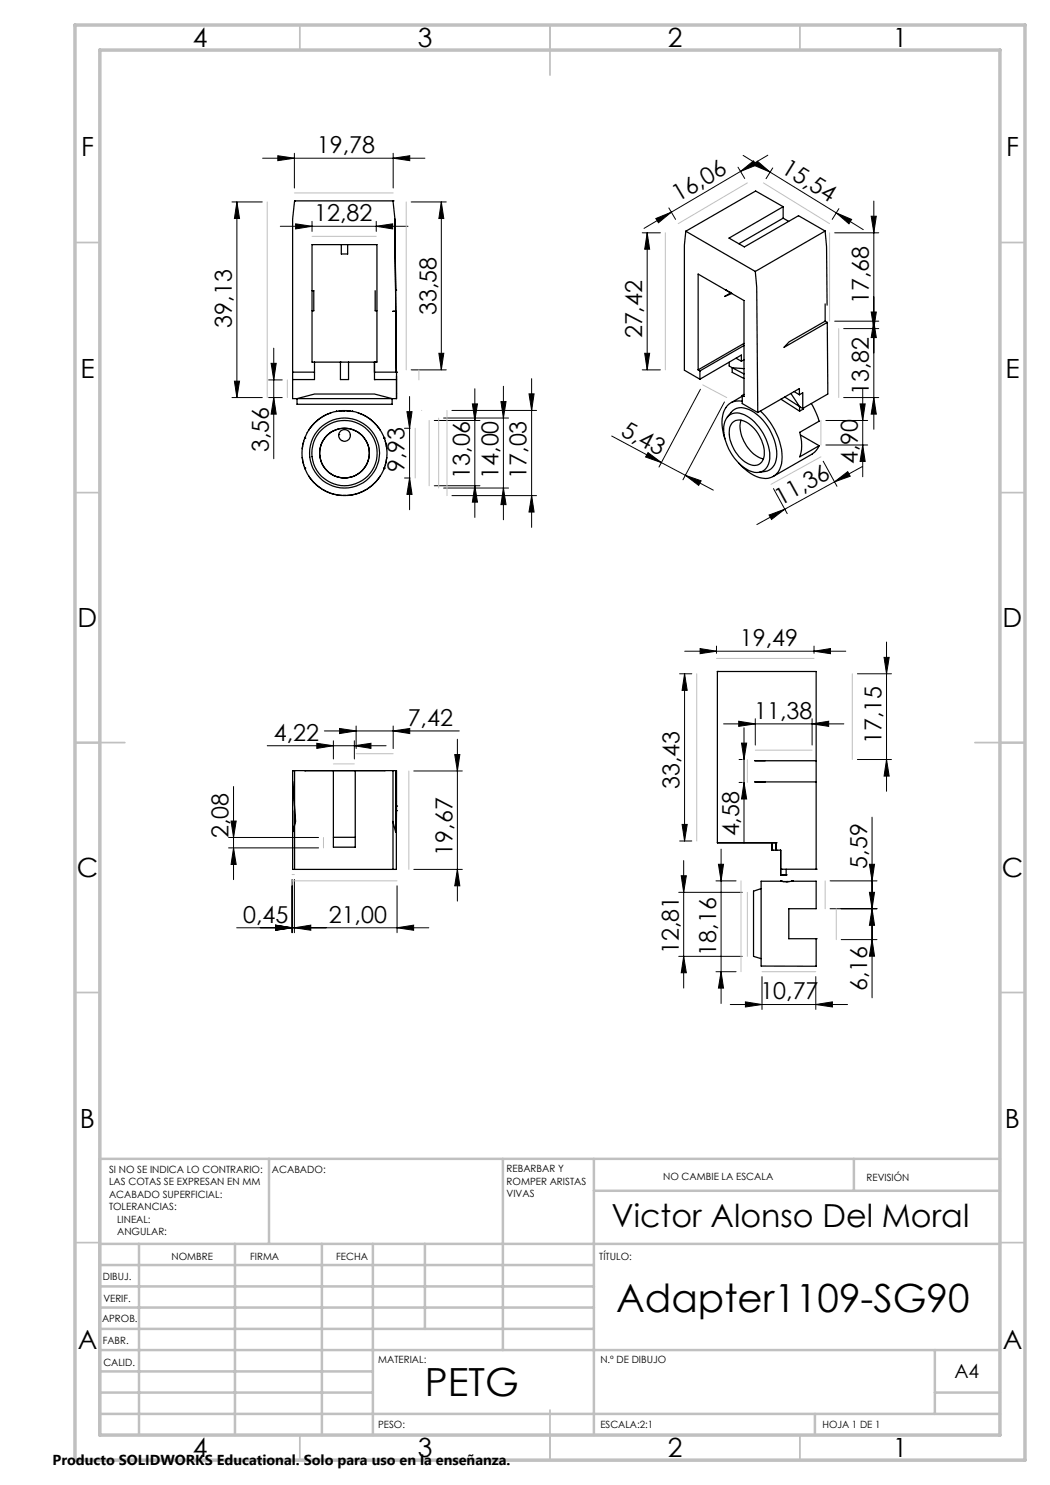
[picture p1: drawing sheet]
<svg xmlns="http://www.w3.org/2000/svg" width="210mm" height="297mm" viewBox="0 0 210 297" stroke-linecap="round" stroke-linejoin="round" font-family="sans-serif">
<g fill="none" stroke="#000" stroke-width=".25">
<path d="M58.9 40.2l-.4 3.6v30.6M58.9 40.2h19.7M58.9 40.2h.1M62.4 58.1h.4v4.1h-.4M62.4 48.9h13v23.5h-13zM68.3 48.9v1.9h1.2v-1.9M75 58.1v4.1h.4M78.6 40.2l.4 3.6 .3 30.6M78.6 40.2h.1M79.1 58l-.1-14.2 .3 30.6M79.1 58h.1M137.2 46.2l-.3 2.8v25l3.1 1.8"/>
<path d="M137.2 46.2l13.9 8.1M145.1 58l.9 .5M145.1 58h.1M146 58.5h.1M146.2 58.6l-1.3 .7 1.5-.6M151.1 54.3l.2 3.1 .3 25.1M156.6 41.3v2.3M156.6 41.3l-5.5-3.1-13.9 8M156.6 41.3l-10.8 6.3 3.1 1.8 10.8-6.3 5.3 3.1M156.6 43.6l-8.8 5.2M156.6 43.6l1.1 .7M165 46.2l.3 3.2 .1 11.6"/>
<path d="M165 46.2l-13.9 8.1M58.5 74.4h4.4M58.5 74.4v5.3h.9M59.4 79.7l3.5-.9h12l3.5 .9M59.4 79.7h19M59.4 79.7v1.2h19v-1.2M62.9 72.4v3.5h-4.4M68.1 72.4h.1M68.1 72.4v3.5h1.6v-3.5M74.9 72.4h.1M74.9 75.9h.1M74.9 72.4v3.5"/>
<path d="M74.9 74.4h4.4M74.9 75.9h4.4M78.4 79.7h.9M78.6 62.3h.6zM79.2 62.3l.1 12M79.3 75.2v4.5M79.3 74.4h.1M79.3 74.4v5.3M139.6 74v-19.2l9.2 5.3v19.2l-.4-.2M139.6 74l.4 .2M140 74.2v1.6M145.8 72.5v.7l.6 .4"/>
<path d="M146.4 73.6l2.4 .1M146.4 73.6l2.4 1.2M146.4 73.6v.9l2.4 1.2M147.2 71.6l1.1 .6M148.3 72.2v-1.2l-8.3 4.8M148.4 79.2l-2.1 1.3M148.4 79.1v1.6l3.2 1.8M148.8 68.7l-9.2 5.3M148.8 69.1l-8.8 5.1M148.8 78.9l-.4 .2M148.8 72l-.5 .2M156.2 79.8l3.7 2.4"/>
<path d="M157 79.4l2.9 1.9M158.2 78.7l1.7 2.6M158.8 78.3l1.1 .6M159.9 78.9v-1.2l-8.3 4.8M159.9 78.9l.6-.3v3.1M165 64.2l-7.2 4.2-1 1.1 8.7-5M165 60.8v3.4M165 64.2l.5 .3M165.5 64.5l.1 14.3-5.1 2.9M60.4 91.5l.1 .6M60.5 89.1l-.1 .6M60.6 92.4l.1 .6"/>
<path d="M60.7 88.2l-.1 .6M60.9 93.4l.1 .2M60.9 93.6l.1 .1M61 93.6h.1M61 87.6h.1M61 93.6v.2M61 87.6l-.1 .2M61 87.5l-.1 .2M61 87.5v.1M61.8 95.2l.1 .2M61.9 85.8l-.1 .2M62 95.6l.4 .5"/>
<path d="M62.4 85.2l-.4 .5M62.5 96.2l.5 .5M63 84.5l-.5 .5M63.1 96.8l.5 .5M63.6 84l-.5 .4M63.8 97.4l.5 .4M64.3 83.5l-.5 .3M64.5 97.9l.6 .3M65.1 83l-.6 .4M65.3 98.3l.6 .2M65.9 82.7l-.6 .2M66 98.6l.7 .2"/>
<path d="M66.1 82.6h-.1M66.9 98.9l.6 .1M67.4 82.3h-.1M67.7 99l.7 .1M67.7 86.9h.1M67.9 82.2h.1M68 82.2h-.1M68 82.2h.1M68.1 82.2h.1M68.1 82.2h-.2h.3M68.3 82.1l-.2 .1M68.4 82.1l-.3 .1"/>
<path d="M68.5 82.1h.1M68.5 82.1l1.1 .1M68.6 99.1h.6M68.7 82.1h.1M68.7 82.1h.3M69.5 82.1l.2 .1M69.6 82.2h.3h-.2M69.6 82.2h.1M69.7 82.2h.1M69.8 82.2h.1M69.9 82.2h.1M70.1 87h.1"/>
<path d="M70.1 99l-.7 .1M70.4 82.3h.1M70.9 98.9l-.6 .1M71.6 82.6h.2M71.8 98.6l-.7 .2M71.9 82.7l.6 .2M72.5 98.3l-.6 .2M72.7 83l.6 .4M73.3 97.9l-.6 .3M73.5 83.5l.5 .3M74 97.4l-.5 .4M74.2 84l.5 .4"/>
<path d="M74.7 96.8l-.5 .5M74.8 84.5l.5 .5M75.3 96.2l-.5 .5M75.4 85.2l.4 .5M75.8 95.6l-.4 .5M75.9 85.8l.2 .2M76.1 95.2l-.2 .2M76.8 87.5l.1 .1M76.8 87.5l.1 .2M76.9 93.6l-.1 .1M76.9 87.6h.1M76.9 93.6h.1"/>
<path d="M76.9 93.6l-.1 .2M76.9 87.6v.2M76.9 93.4v.2M77 88.2l.2 .6M77.2 92.4l-.2 .6M77.3 89.1l.1 .6M77.4 91.5l-.1 .6M145.5 83.4a3.2 3.2 0 0 1 2.8-1.9 8.4 8.4 0 0 1 6 5.1 7.4 7.4 0 0 1 .6 6.4 3.1 3.1 0 0 1-3.1 1.5M145.7 83.1a3.2 3.2 0 0 1 4.2 .4 10.1 10.1 0 0 1 4.1 8.3 2.69 2.69 0 0 1-4.1 2.4 10 10 0 0 1-5.2-8.9l.3-1zM146.4 84.7a2.36 2.36 0 0 1 3.4 0 7.2 7.2 0 0 1 2.9 7.1 2.04 2.04 0 0 1-3.3 .8 7.3 7.3 0 0 1-3.4-7.3zM148.2 84a6.9 6.9 0 0 0 2.5 6.8l1.2 .7 .8 .3M148.4 80.3a3.2 3.2 0 0 0-3.9 2.8l-.1 2.1 .6 2.6"/>
<path d="M152.1 82.2a13.3 13.3 0 0 1 4.3 9.9 3.4 3.4 0 0 1-5.1 3.2l-1.8-1-1.8-1.7M159.9 81.3v.9M159.9 81.3l.6 .4M160.1 87l3.7 2.1M160.7 81.6v.2l-.8 .4M162.3 80.7l1 2 .5 1.5-3.9 2.3a7.9 7.9 0 0 1 0 4.9l3.9-2.3M163.8 89.1l-.5 1-.8 .7-7.8 4.5M143.5 134.3v34.3M143.5 134.3h19.7v17.8M143.5 134.3h.1M58.5 154.1v12.3l.6-2.1-.6-8.1M58.5 154.1h.4"/>
<path d="M58.5 154.1h.1M58.9 154.1v19.8M58.9 154.1h19.7M61 154.1h.1M61 154.1h15.9M66.7 154.1v15.3h4.3v-15.3M76.9 154.1h.1M78.6 154.1h.5M78.6 154.1v19.8M79.1 154.1h.2v8M79.1 154.1v12.3l-.5-2.1M79.2 154.1v12.3l-.1-.1"/>
<path d="M153.1 152.1h-2.1h12.2M153.1 156.4h-2.1h12.2M163.2 156.4v17.4M163.2 152.1v4.3M58.5 162.1v11.8h.4M58.9 173.9h19.7M66.7 167.5h4.3M79.3 162.1v11.8h-.7M79.3 161.2h.1M79.3 162.1h.1M143.5 168.6h11.7M152.2 177.7l-1.5 .5v13.1l1.5 .4"/>
<path d="M154.4 170h.1M154.4 170h1.7v5h1.1M154.4 168.6v1.4M155.2 170h.1M155.2 168.6h.1M155.2 168.6v1.4M156.1 176.2h-3.9v17h11v-5.5M156.1 176.2l1.3 .1M156.1 176.2h.1M156.1 173.8h7.1M156.1 173.8h.1M156.2 176.2h.1"/>
<path d="M156.3 176.3h.8M156.7 175h.5M157.2 175h.1M157.2 173.8v1.2M157.4 176.3h.4M158.2 176.3h.1M158.3 176.2h.1M158.4 176.2h.1M158.5 176.2h4.7v5.5h-5.4v6h5.4M158.5 176.2l-1.3 .1h.2M163.2 173.8h.1M163.2 187.7h.1"/>
<circle cx="68.9" cy="90.6" r="5"/>
<circle cx="68.9" cy="90.6" r="6.5"/>
<circle cx="68.9" cy="90.6" r="8.5"/>
<circle cx="68.9" cy="87.1" r="1.16"/>
<circle cx="68.9" cy="90.6" r="7"/>
</g>
<g fill="none" stroke="#000" stroke-width=".2">
<path d="M52.5 31.6h32.5M55.6 31.1l3.3 .5-3.3 .5zM58.9 30.7v6.9M78.6 31.6l3.4-.5v1zM78.6 30.7v6.9M147.6 33.4l1.3 2.3M148.1 34.3l2.6-2.1 .5 .9zM148.1 34.3l-13.8 8.1M148.6 31.1l5.4 3.3M151.5 32.2l2.5 2.2-3-1.3zM153.6 31l-5.5 3.3M154 34.4l13.3 8.2"/>
<path d="M154.6 33.6l-1.4 2.1M46.4 40.4h6.1M47.4 40.4l.5 3.3h-1zM47.4 40.4v39.1M56.1 45.3h25.5M59.1 44.8l3.3 .5-3.3 .5zM62.4 44.3v2M75.2 45.3l3.3-.5v1zM75.2 44.3v2M82.2 40.4h7.1M88.3 40.4l.5 3.3h-1zM88.3 40.4v33.6"/>
<path d="M128.4 46.6h3.7M129.4 46.6l.5 3.2h-1zM129.4 46.6v27.4M131.2 43.7l3.1-1.3-2.6 2.2zM133.8 41.6l1.3 2.3M134.3 42.4l-5.5 3.3M166.9 46.6h8.9M167.3 42.6l3 1.3-.5 .9zM167.3 42.6l5.3 3.3M167.8 41.7l-1.4 2.2M174.2 43.2h1.1l-.5 3.4zM174.8 40.2v45.7"/>
<path d="M46.4 79.5h6.1M46.9 76.2h1l-.5 3.3zM53.7 79.5h2.7M53.7 76h2.7M54.2 72.7h1l-.4 3.3zM54.8 79.5l.4 3.3h-1zM54.8 69.6v22.2M81.9 79.3v22.6M82.2 74h7.1M87.8 70.7h1l-.5 3.3zM95 77.7v25.8M100.7 77.3v26.7"/>
<path d="M105.8 78.8h1l-.5 3.3zM106.3 75.7v29.8M128.4 74h3.7M128.9 70.7h1l-.5 3.3zM140.1 77.9l-8.3 15.5M166.9 64.2h8.9M168.7 79.5h7.1M168.7 65.7h7.1M172.5 77.7v17.7M174.2 62.4h1.1l-.5 3.3zM174.8 64.2l.5 3.3h-1.1zM174.8 79.5l.5 3.3h-1.1z"/>
<path d="M80.9 85.7h1.1M80.9 95.6h1.1M81.4 82.3h1l-.5 3.4zM81.9 95.6l.5 3.3h-1zM86.9 84.1h9.1M86.9 97.2h9.1M88.7 83.6h13M88.7 97.6h13M90.4 82.1h16.9M90.4 99.1h16.9M94.5 80.8h1l-.5 3.3zM95 97.2l.5 3.2h-1z"/>
<path d="M100.2 80.3h1l-.5 3.3zM100.7 97.6l.5 3.3h-1zM106.3 99.1l.5 3.3h-1zM122.3 87.2l10 5.3M129.6 90.5l2.7 2-3.2-1.1zM132.3 92.5l10.4 5.5M137.1 95.1l3.1 1.1-.5 .9zM144.9 80.4l-8.3 15.6M154.7 97.7l2.7 5M164.6 92.2l2.8 5.1M165.2 84.1h8.3M165.2 89h8.3"/>
<path d="M166.9 96.4l2.6-2.1 .5 .9zM172 80.8h1l-.5 3.3zM172.5 93.3l-21.1 11.6M172.5 89l.5 3.3h-1zM153.8 103l3.2-1.2-2.7 2.1zM135.9 134.8h2.5M136.9 134.8l.5 3.3h-1zM136.9 134.8v33.4M136.9 130.2h32.3M140 129.7l3.3 .5-3.3 .5zM143.3 129.2v1.5M162.8 130.2l3.3-.5v1z"/>
<path d="M162.8 129.2v1.5M171.5 134.8h6.8M176.8 131.5h1l-.5 3.3zM177.3 128.4v29.9M46.7 157.3v18.6M53.4 149.2h23.8M63.4 148.7l3.3 .5-3.3 .5zM64.9 146.2h27M66.7 148.2v3.6M67.9 145.7l3.3 .5-3.3 .5zM70.9 149.2l3.3-.5v1zM70.9 148.2v3.6"/>
<path d="M71.2 145.2v4.5M78.6 146.2l3.4-.5v1zM78.6 145.2v4.5M82.8 154.2h9.7M90.9 150.9h1.1l-.5 3.3zM91.5 147.8v32.4M144.7 144.8h24.1M147.7 144.2l3.4 .6-3.4 .5zM147.8 151.9h.6M147.8 156.5h.6M148.3 148.6h1l-.5 3.3zM148.8 156.5l.5 3.3h-1z"/>
<path d="M148.8 145.6v23M151.1 143.8v5.2M162.4 144.8l3.3-.6v1.1zM162.4 143.8v5.2M171.5 151.9h6.8M177.3 151.9l.5 3.3h-1zM45.7 167.5h18M45.7 169.6h18M46.2 164.2h1l-.5 3.3zM46.7 169.6l.5 3.3h-1zM58.4 175.9v10.6M58.9 175.9v10.6"/>
<path d="M79.4 177.2v9.3M82.8 173.9h9.7M91.5 173.9l.5 3.3h-1.1zM135.7 178.5h12.7M135.9 168.2h2.5M136.2 175.2h1.1l-.6 3.3zM136.4 164.9h1l-.5 3.3zM136.7 172.1v25.5M143.2 176.2h4M143.7 172.9h1l-.5 3.3zM144.2 169.8v30.9M166 176.2h9.4"/>
<path d="M173.9 178.5h1l-.5 3.2zM173.9 172.9h1l-.5 3.3zM174.4 163.4v36.2M47.3 185.6h38.5M55.1 185l3.3 .6-3.3 .5zM58.9 185.6l3.3-.6v1.1zM79.4 185.6l3.3-.6v1.1zM135.7 191.3h12.7M136.7 191.3l.6 3.3h-1.1zM143.2 194.3h4M144.2 194.3l.5 3.3h-1zM152.4 195.3v6.6"/>
<path d="M163.2 195.3v6.6M166 181.7h9.4M168.2 187.9h7.2M174.4 187.9l.5 3.3h-1zM174.4 181.7l.5 3.4h-1zM146 200.9h23.5M149.1 200.4l3.3 .5-3.3 .5zM163.2 200.9l3.3-.5v1z"/>
</g>
<g fill="none" stroke="#c0c0c0" stroke-width=".2">
<path d="M58.9 38.6h19.7M149.5 36.6l-13.9 8.1M152.7 36.6l13.2 8.1M53.4 40.4v39.1M62.4 47.3h12.8M81.2 40.4v33.6M133.1 46.6v27.4M165.9 46.6v17.6M57.5 76v3.5M83.8 74v2M140.5 77l4.8 2.5M167.7 65.7v13.8"/>
<path d="M83 85.7v9.9M84.3 82.1h.1M85.8 84.1v13.1M87.7 83.6v14M89.4 82.1v17M164.2 84.1v4.9M164.2 91.4l-10 5.5M139.3 134.8v33.4M143.3 131.7h19.5M170.5 134.8v17.1M66.7 152.8h4.2M71.2 150.7h7.4"/>
<path d="M81.8 154.2v19.7M149.5 151.9v4.6M151.1 150h11.3M58.4 174.9h.5M58.4 176.2h21M64.7 167.5v2.1M148.2 176.2v18.1M149.5 178.5v12.8M165 176.2v5.5M152.4 194.3h10.8M167.3 181.7v6.2"/>
</g>
<g fill="none" stroke="#c0c0c0" stroke-width=".35">
<path d="M60 5v5M110 5v10M160 5v5M15 48.5h5M200 48.5h5M15 98.5h5M200 98.5h5M15 148.5h10M195 148.5h10M15 198.5h5M200 198.5h5M15 248.5h5"/>
<path d="M200 248.5h5M60 287v5M110 282v10M160 287v5"/>
</g>
<g fill="none" stroke="#c0c0c0" stroke-width=".5">
<path d="M53.8 231.8v17M100.6 231.8v38.2M118.8 231.8v55.2M118.8 238.2h81.2M170.8 231.8v6.4M200 231.8h-180v55.2M20 248.8h180M20 257.3h98.8M20 253h98.8M27.8 248.8v38.2M47 248.8v38.2M64.4 248.8v38.2"/>
<path d="M74.6 248.8v38.2M85 248.8v17M20 265.8h98.8M20 261.5h98.8M20 278.5h54.6M20 274.3h54.6M20 270h180M187 278.5h13M187 270v12.8M20 282.8h180M163 282.8v4.2"/>
</g>
<path d="M15 5h190v287h-190zM20 10h180v277h-180z" fill="none" stroke="#c0c0c0" stroke-width=".7"/>
<g fill="#000">
<path d="M55.6 31.1l3.3 .5-3.3 .5zM78.6 31.6l3.4-.5v1zM59.1 44.8l3.3 .5-3.3 .5zM75.2 45.3l3.3-.5v1zM55.1 185l3.3 .6-3.3 .5zM58.9 185.6l3.3-.6v1.1zM55.1 185l3.3 .6-3.3 .5zM79.4 185.6l3.3-.6v1.1zM63.4 148.7l3.3 .5-3.3 .5zM70.9 149.2l3.3-.5v1zM67.9 145.7l3.3 .5-3.3 .5zM78.6 146.2l3.4-.5v1zM149.1 200.4l3.3 .5-3.3 .5zM163.2 200.9l3.3-.5v1zM147.7 144.2l3.4 .6-3.4 .5zM162.4 144.8l3.3-.6v1.1zM140 129.7l3.3 .5-3.3 .5zM162.8 130.2l3.3-.5v1z"/>
<path d="M151.5 32.2l2.5 2.2-3-1.3zM167.3 42.6l3 1.3-.5 .9z"/>
<path d="M131.2 43.7l3.1-1.3-2.6 2.2zM148.1 34.3l2.6-2.1 .5 .9z"/>
<path d="M54.2 72.7h1l-.4 3.3zM54.8 79.5l.4 3.3h-1z"/>
<path d="M174.8 64.2l.5 3.3h-1.1zM174.2 43.2h1.1l-.5 3.4zM174.8 79.5l.5 3.3h-1.1zM174.2 62.4h1.1l-.5 3.3zM177.3 151.9l.5 3.3h-1zM176.8 131.5h1l-.5 3.3z"/>
<path d="M81.4 82.3h1l-.5 3.4zM81.9 95.6l.5 3.3h-1z"/>
<path d="M94.5 80.8h1l-.5 3.3zM95 97.2l.5 3.2h-1zM100.2 80.3h1l-.5 3.3zM100.7 97.6l.5 3.3h-1zM105.8 78.8h1l-.5 3.3zM106.3 99.1l.5 3.3h-1zM88.3 40.4l.5 3.3h-1zM87.8 70.7h1l-.5 3.3zM47.4 40.4l.5 3.3h-1zM46.9 76.2h1l-.5 3.3zM129.4 46.6l.5 3.2h-1zM128.9 70.7h1l-.5 3.3zM172 80.8h1l-.5 3.3zM172.5 89l.5 3.3h-1zM90.9 150.9h1.1l-.5 3.3zM91.5 173.9l.5 3.3h-1.1zM46.2 164.2h1l-.5 3.3zM46.7 169.6l.5 3.3h-1zM136.2 175.2h1.1l-.6 3.3zM136.7 191.3l.6 3.3h-1.1zM143.7 172.9h1l-.5 3.3zM144.2 194.3l.5 3.3h-1zM173.9 178.5h1l-.5 3.2zM174.4 187.9l.5 3.3h-1zM173.9 172.9h1l-.5 3.3zM174.4 181.7l.5 3.4h-1zM148.3 148.6h1l-.5 3.3zM148.8 156.5l.5 3.3h-1zM136.9 134.8l.5 3.3h-1zM136.4 164.9h1l-.5 3.3z"/>
<path d="M129.6 90.5l2.7 2-3.2-1.1zM137.1 95.1l3.1 1.1-.5 .9z"/>
<path d="M153.8 103l3.2-1.2-2.7 2.1zM166.9 96.4l2.6-2.1 .5 .9z"/>
</g>
<g font-size="7.8">
<text x="123.2" y="262.4">Adapter1109-SG90</text>
<text x="85" y="279.1">PETG</text>
</g>
<text font-size="6.3" x="122.3" y="245.3">Victor Alonso Del Moral</text>
<g font-size="5.3">
<text x="38.5" y="9.5">4</text>
<text x="83.5" y="9.5">3</text>
<text x="133.5" y="9.5">2</text>
<text x="178.5" y="9.5">1</text>
<text x="16.2" y="31.2">F</text>
<text x="201.2" y="31.2">F</text>
<text x="16.1" y="75.5">E</text>
<text x="201.1" y="75.5">E</text>
<text x="15.5" y="125.5">D</text>
<text x="200.5" y="125.5">D</text>
<text x="15.4" y="175.5">C</text>
<text x="200.4" y="175.5">C</text>
<text x="16" y="225.5">B</text>
<text x="201" y="225.5">B</text>
<text x="15.5" y="269.7">A</text>
<text x="200.5" y="269.7">A</text>
<text x="38.5" y="291.5">4</text>
<text x="83.5" y="291.5">3</text>
<text x="133.5" y="291.5">2</text>
<text x="178.5" y="291.5">1</text>
</g>
<g font-size="4.7">
<text x="63.4" y="30.6">19,78</text>
<text x="156.1" y="34.5" transform="rotate(32 156.1 34.5)">15,54</text>
<text x="135.7" y="40.5" transform="rotate(-31 135.7 40.5)">16,06</text>
<text x="62.8" y="44.2">12,82</text>
<text x="46.4" y="65.5" transform="rotate(-90 46.4 65.5)">39,13</text>
<text x="87.3" y="63" transform="rotate(-90 87.3 63)">33,58</text>
<text x="173.8" y="60.9" transform="rotate(-90 173.8 60.9)">17,68</text>
<text x="128.4" y="67.7" transform="rotate(-90 128.4 67.7)">27,42</text>
<text x="173.8" y="79" transform="rotate(-90 173.8 79)">13,82</text>
<text x="124" y="86.9" transform="rotate(28 124 86.9)">5,43</text>
<text x="53.7" y="90.5" transform="rotate(-90 53.7 90.5)">3,56</text>
<text x="80.9" y="94.5" transform="rotate(-90 80.9 94.5)">9,93</text>
<text x="94" y="95.8" transform="rotate(-90 94 95.8)">13,06</text>
<text x="99.7" y="95.8" transform="rotate(-90 99.7 95.8)">14,00</text>
<text x="105.3" y="95.8" transform="rotate(-90 105.3 95.8)">17,03</text>
<text x="171.5" y="92.8" transform="rotate(-90 171.5 92.8)">4,90</text>
<text x="156.1" y="101.1" transform="rotate(-29 156.1 101.1)">11,36</text>
<text x="148" y="129.2">19,49</text>
<text x="150.9" y="143.7">11,38</text>
<text x="54.8" y="148.1">4,22</text>
<text x="81.5" y="145.2">7,42</text>
<text x="176.3" y="148.8" transform="rotate(-90 176.3 148.8)">17,15</text>
<text x="135.9" y="157.8" transform="rotate(-90 135.9 157.8)">33,43</text>
<text x="45.7" y="167.6" transform="rotate(-90 45.7 167.6)">2,08</text>
<text x="147.8" y="167.3" transform="rotate(-90 147.8 167.3)">4,58</text>
<text x="90.5" y="171.1" transform="rotate(-90 90.5 171.1)">19,67</text>
<text x="173.4" y="173.8" transform="rotate(-90 173.4 173.8)">5,59</text>
<text x="48.6" y="184.5">0,45</text>
<text x="65.8" y="184.5">21,00</text>
<text x="135.7" y="190.8" transform="rotate(-90 135.7 190.8)">12,81</text>
<text x="143.2" y="191.1" transform="rotate(-90 143.2 191.1)">18,16</text>
<text x="152.1" y="199.9">10,77</text>
<text x="173.4" y="198.2" transform="rotate(-90 173.4 198.2)">6,16</text>
</g>
<text font-size="3.9" x="190.9" y="275.5">A4</text>
<text font-size="2.9" x="10.5" y="292.9">Producto SOLIDWORKS Educational. Solo para uso en la enseñanza.</text>
<g font-size="2">
<text x="21.8" y="234.6">SI NO SE INDICA LO CONTRARIO:</text>
<text x="21.8" y="237.1">LAS COTAS SE EXPRESAN EN MM</text>
<text x="21.8" y="239.6">ACABADO SUPERFICIAL:</text>
<text x="54.4" y="234.6">ACABADO:</text>
<text x="101.3" y="234.5">REBARBAR Y</text>
<text x="101.3" y="237">ROMPER ARISTAS</text>
<text x="101.3" y="239.5">VIVAS</text>
<text x="132.6" y="236">NO CAMBIE LA ESCALA</text>
<text x="173.3" y="236.2">REVISIÓN</text>
<text x="21.8" y="242.1">TOLERANCIAS:</text>
<text x="23.4" y="244.6">LINEAL:</text>
<text x="23.4" y="247.1">ANGULAR:</text>
<text x="34.3" y="252">NOMBRE</text>
<text x="50" y="251.9">FIRMA</text>
<text x="67.2" y="251.9">FECHA</text>
<text x="119.9" y="251.9">TÍTULO:</text>
<text x="20.6" y="256.1">DIBUJ.</text>
<text x="20.7" y="260.3">VERIF.</text>
<text x="20.4" y="264.4">APROB.</text>
<text x="20.5" y="268.8">FABR.</text>
<text x="20.7" y="273.1">CALID.</text>
<text x="75.6" y="272.5">MATERIAL:</text>
<text x="120.1" y="272.5">N.º DE DIBUJO</text>
<text x="75.6" y="285.5">PESO:</text>
<text x="120.1" y="285.6">ESCALA:2:1</text>
<text x="164.5" y="285.6">HOJA 1 DE 1</text>
</g>
</svg>
